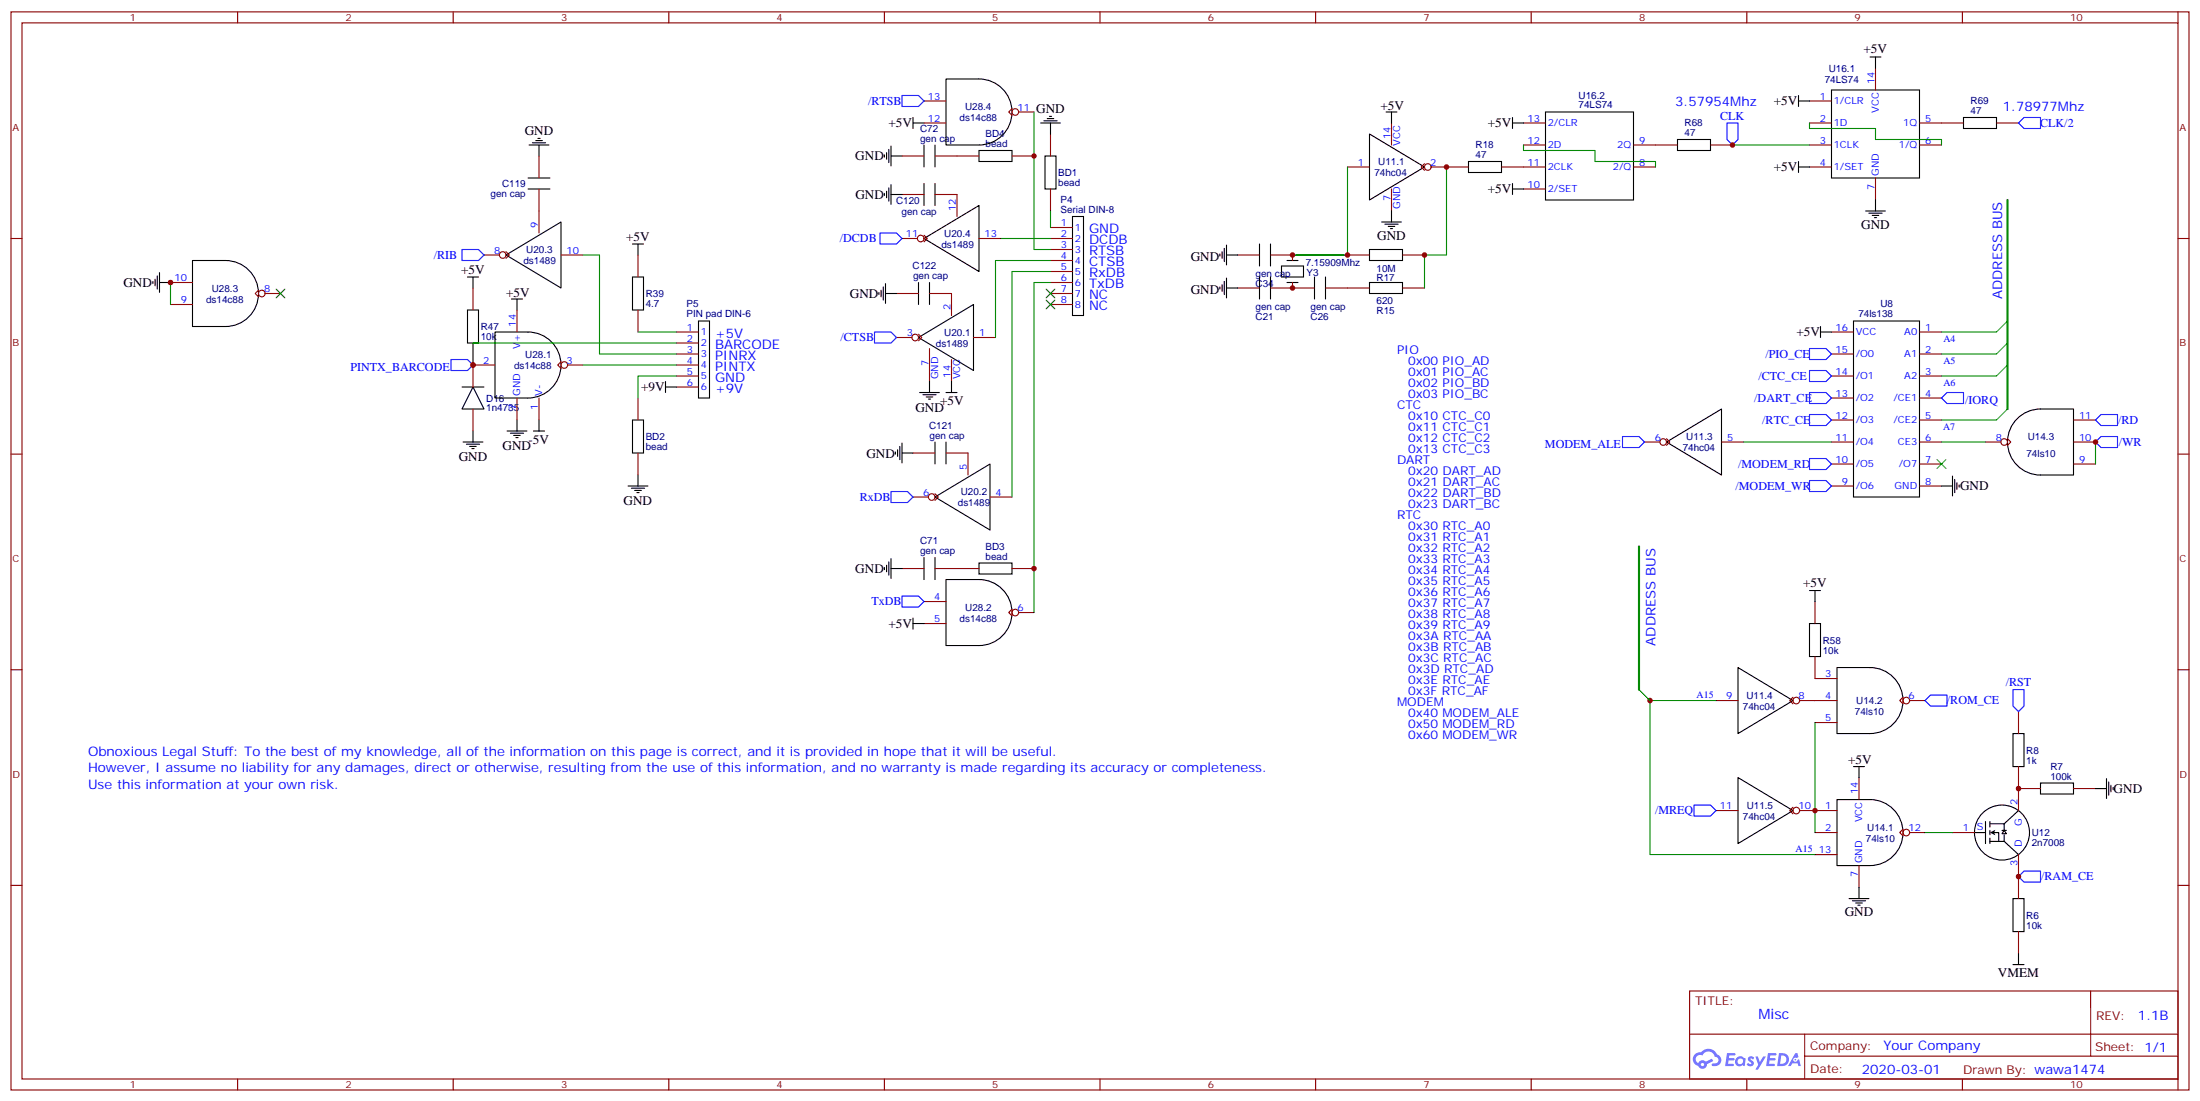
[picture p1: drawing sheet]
<svg xmlns="http://www.w3.org/2000/svg" width="706mm" height="353mm" viewBox="0 0 706 353" stroke-linecap="round" stroke-linejoin="round" font-family="sans-serif">
<path d="M643.8 64.1v67.1M525.6 175.3v45.8" fill="none" stroke="#008700" stroke-width=".71"/>
<g fill="none" stroke="#870000" stroke-width=".35">
<path d="M3.5 3.8h698.5v345.7h-698.5zM7.1 7.3h691.4v338.7h-691.4zM76.2 3.8v3.5M145.3 3.8v3.5M214.5 3.8v3.5M283.6 3.8v3.5M352.8 3.8v3.5M421.9 3.8v3.5M491.1 3.8v3.5M560.2 3.8v3.5M629.4 3.8v3.5M698.5 3.8v3.5"/>
<path d="M3.5 76.5h3.6M698.5 76.5h3.5M3.5 145.6h3.6M698.5 145.6h3.5M3.5 214.8h3.6M698.5 214.8h3.5M3.5 283.9h3.6M698.5 283.9h3.5M541.9 317.8h156.6v28.2h-156.6zM670.5 317.8v20.9M541.9 331.6h156.5M578.8 338.7h119.6"/>
<path d="M578.8 331.6v14.1M76.2 346v3.5M145.3 346v3.5M214.5 346v3.5M283.6 346v3.5M352.8 346v3.5M421.9 346v3.5M491.1 346v3.5M560.2 346v3.5M629.4 346v3.5M698.5 346v3.5"/>
</g>
<g fill="#5487ff">
<path d="M560.9 339a1.22 1.22 0 0 1 1.7 .2l-.4 .6a.47 .47 0 0 0-.4-.4 .47 .47 0 0 0-.5 .2l.2 .2a1.14 1.14 0 0 1 .8 1.8 1.14 1.14 0 0 1-1.9 0l-.3-.2 .5-.6 .8 .4a.29 .29 0 0 0 .3-.2 .29 .29 0 0 0-.3-.3 1.04 1.04 0 0 1-.5-1.7z"/>
<path d="M553.9 337.7l2.6 .2-.1 .5h-1.8l-.1 .9h1.5l.3 .4-.4 .3h-1.6l-.1 1.1 1.7 .1 .2 .3-.2 .3-2.6 .1z"/>
<path d="M567 337.7l2.7 .2-.1 .5h-1.9l-.1 .9h1.5l.4 .4-.4 .3h-1.6l-.2 1.1 1.8 .1 .1 .3-.1 .3-2.7 .1z"/>
<path d="M575.8 337.7h.7l.3 1.3-.6 .3a.69 .69 0 0 0-1 .3 .69 .69 0 0 0 .4 .9 .69 .69 0 0 0 .9-.6l.5-.2 .5 2.2h-.8l-.2-.9h-1.7l-.5 .9h-.9z"/>
<path d="M563 338.8h.8l.6 1.8 1.1-1.8h.8l-2.5 4.2h-.8l.9-1.6z"/>
<path d="M570.5 337.7l-.6 4.2h1.4a2.11 2.11 0 0 0 2.4-2.2 2.11 2.11 0 0 0-2.5-2zM571.3 338.4a1.43 1.43 0 0 1 1.6 1.7 1.43 1.43 0 0 1-2 1z"/>
<path d="M556.9 339.3a1.54 1.54 0 0 0-.1 2.2 1.54 1.54 0 0 0 2.1 .1l.6 .3 .3-2.3-.5-.3a1.49 1.49 0 0 0-2.4 0zM557.1 340.3a.95 .95 0 0 1 1.9 0 .95 .95 0 0 1-1.9 0z"/>
<path d="M543.6 338.1a2.18 2.18 0 0 0 1 3.7 1.44 1.44 0 0 0 1.7 .9 1.44 1.44 0 0 0 1.1-1.5l2-1-.4-.7-1.9 1a1.47 1.47 0 0 0-2.5 .4 1.39 1.39 0 0 1-.6-1.9 1.39 1.39 0 0 1 2-.5 2.12 2.12 0 0 1 2.1-1.3 2.12 2.12 0 0 1 1.9 1.7 1.14 1.14 0 0 1 1.1 1.4 1.14 1.14 0 0 1-1.6 .7 .43 .43 0 0 0-.6 .4 .43 .43 0 0 0 .5 .5 1.98 1.98 0 0 0 2.5-1.3 1.98 1.98 0 0 0-1.3-2.5 3.1 3.1 0 0 0-5.2-.7l-.9 .1zM545.5 341.4a.54 .54 0 0 1 1 0 .54 .54 0 0 1-1 0z"/>
<circle cx="575.8" cy="339.8" r=".26"/>
</g>
<g fill="none" stroke="#000" stroke-width=".35">
<path d="M599.7 18.3h3.5M601.5 18.3v3.5M292.8 39.4h3.5M292.8 37.7v3.5M303.4 25.3h10.6a10.6 10.6 0 0 1 10.6 10.6 10.6 10.6 0 0 1-10.6 10.6h-10.6zM333.7 39.4h6.4M334.8 38.7h4.2M335.8 38h2.2M336.5 37.3h.8M336.9 39.4v3.6M444.5 35.9h3.5M446.3 35.9v3.5"/>
<path d="M485.1 39.4h3.5M485.1 37.7v3.5M495.7 35.9h28.2v28.2h-28.2zM576.8 32.4h3.5M576.8 30.6v3.5M587.4 28.9h28.2v28.2h-28.2zM629.7 37.7h10.6v3.5h-10.6zM169.3 57.1h7.1M169.7 46.5h6.3M170.7 45.8h4.3M171.8 45.1h2.1M172.5 44.4h.7"/>
<path d="M172.9 46.5v3.5M283.6 49.7v.7M284.3 49v2.1M285 47.9v4.2M285.8 46.8v6.4M285.8 59.2v6.3M285.8 50h3.5M296.3 46.5v7.1M296.3 58.8v7.1M299.9 46.5v7.1M299.9 58.8v7.1M314 48.3h10.6v3.5h-10.6z"/>
<path d="M335.1 50h3.6v10.6h-3.6zM439.2 43l17.6 10.6-17.6 10.5zM471 51.8h10.5v3.5h-10.5zM485.1 58.8v3.6M538 44.7h10.6v3.6h-10.6zM576.8 51.8v3.5M576.8 53.6h3.5M169.3 60.6h7.1M202.8 78.2h3.6M204.6 78.2v3.6M283.6 62v.7M284.3 61.3v2.1"/>
<path d="M285 60.3v4.2M285.8 62.4h3.5M296.3 76.5l17.7-10.6v21.2zM344 69.4h3.5v31.8h-3.5zM392.6 79.7v4.2M393.3 78.6v6.3M403.9 78.2v7.1M407.5 78.2v7.1M443.1 71.2h6.3M444.1 71.9h4.3M445.2 72.6h2.1M445.9 73.3h.7"/>
<path d="M446.3 67.7v3.5M485.1 60.6h3.5M598.3 67.7h6.4M599.4 68.4h4.2M600.4 69.1h2.1M601.1 69.8h.7M601.5 64.1v3.6M49 90.2v.7M49.7 89.5v2.2M50.4 88.5v4.2M51.2 90.6h3.5M51.2 87.4v6.4"/>
<path d="M61.7 83.5h10.6a10.6 10.6 0 0 1 10.6 10.6 10.6 10.6 0 0 1-10.6 10.6h-10.6zM149.9 99.4h3.6v10.6h-3.6zM149.9 88.8h3.6M151.7 88.8v3.6M162.3 81.8l17.6-10.6v21.2zM164 95.9h3.6M165.8 95.9v3.5M202.8 88.8h3.6v10.6h-3.6zM281.9 93.8v.7M282.6 93.1v2.1M283.3 92v4.2M284 94.1h3.5"/>
<path d="M284 90.9v6.4M294.6 90.6v7M298.1 90.6v7M391.2 81.4v.7M391.2 92v.7M391.9 80.7v2.1M391.9 91.3v2.1M392.6 90.2v4.3M393.3 92.4h3.6M393.3 89.2v6.3M393.3 81.8h3.6M403.9 88.8v7.1"/>
<path d="M407.5 88.8v7.1M411 85.3h7v3.5h-7zM412.7 83.5h3.6M412.7 90.6h3.6M421.6 88.8v7.1M425.1 88.8v7.1M439.2 80h10.6v3.5h-10.6zM439.2 90.6h10.6v3.5h-10.6zM158.7 106.5h10.6a10.6 10.6 0 0 1 10.6 10.6 10.6 10.6 0 0 1-10.6 10.5h-10.6zM224 102.9h3.5v24.7h-3.5zM294.6 108.2l17.6-10.6v21.2zM583.8 106.5h3.6"/>
<path d="M583.8 104.7v3.5M594.4 102.9h21.2v56.5h-21.2zM148.2 124.1h7M151.7 124.1l3.5 7.1h-7zM151.7 138.2v3.5M162.6 138.2h6.4M163.7 138.9h4.2M164.7 139.6h2.2M165.8 134.7v3.5M171.1 138.2h3.5M172.9 134.7v3.5M202.8 134.7h3.6v10.6h-3.6z"/>
<path d="M213.4 124.1h3.6M213.4 122.3v3.6M294.9 125.9h6.4M296 126.6h4.2M297 127.3h2.2M297.7 128h.7M298.1 122.3v3.6M303.4 125.9h3.5M305.2 122.3v3.6M647.4 133.8a10.5 10.5 0 0 1 7-2.6h10.6v21.1h-10.6a10.6 10.6 0 0 1-9.9-6.8 10.6 10.6 0 0 1 2.9-11.7zM148.5 141.7h6.4M149.6 142.5h4.2"/>
<path d="M150.6 143.2h2.2M151.3 143.9h.7M165.5 140.3h.7M201.4 155.9h6.4M202.5 156.6h4.2M203.6 157.3h2.1M204.3 158h.7M204.6 152.3v3.6M287.2 144.9v.7M287.9 144.2v2.1M288.6 143.2v4.2M289.3 145.3h3.5"/>
<path d="M289.3 142.1v6.3M299.9 159.4l17.6-10.6v21.2zM299.9 141.7v7.1M303.4 141.7v7.1M534.5 141.7l17.6-10.5v21.1zM622.7 155.9h3.5M626.2 152.7v6.3M626.9 153.7v4.3M627.6 154.8v2.1M628.3 155.5v.7M285.8 179.1v6.4M296.3 178.8v7"/>
<path d="M299.9 178.8v7M283.6 182v.7M284.3 181.3v2.1M285 180.2v4.2M285.8 182.3h3.5M292.8 200h3.5M292.8 198.2v3.5M303.4 185.8h10.6a10.6 10.6 0 0 1 10.6 10.6 10.6 10.6 0 0 1-10.6 10.6h-10.6zM314 180.6h10.6v3.5h-10.6zM580.3 200h3.5v10.5h-3.5zM580.3 189.4h3.5M582.1 189.4v3.5"/>
<path d="M557.4 214.1l17.6 10.5-17.6 10.6zM589.1 214.1h10.6a10.6 10.6 0 0 1 10.6 10.5 10.6 10.6 0 0 1-10.6 10.6h-10.6zM645.6 235.2h3.5v10.6h-3.5zM557.4 249.3l17.6 10.6-17.6 10.6zM589.1 256.4h10.6a10.6 10.6 0 0 1 10.6 10.6 10.6 10.6 0 0 1-10.6 10.6h-10.6zM594.4 245.8h3.6M596.2 245.8v3.5M647.3 259.9l-4.5 4.3M654.4 251.1h10.6v3.5h-10.6zM672 252.9h3.6M675.6 249.7v6.3M676.3 250.8v4.2"/>
<path d="M677 251.8v2.1M677.7 252.5v.7M633.2 267h3.6M636.8 263.5v7M638.2 264.2h4.6v2.1M638.2 263.5v1.7M638.2 266.3v1.4M638.2 268.7v1.8M639.2 267h1.8v2.8M642.1 266.3h1.4M642.8 266.3l.7 1h-1.4zM642.8 267.7v2.1h-4.6"/>
<path d="M642.8 269.8l4.5 4.2M593 288.1h6.4M594.1 288.9h4.2M595.1 289.6h2.2M595.8 290.3h.7M596.2 284.6v3.5M645.6 288.1h3.5v10.6h-3.5zM645.6 309.3h3.5M647.3 305.8v3.5"/>
<circle cx="642.1" cy="267" r="8.8"/>
</g>
<g fill="none" stroke="#870000" stroke-width=".35">
<path d="M296.3 39.4h7.1M296.3 32.4h7.1M324.6 34.9l-1.1 1 1.1 1.1M326.7 35.9h4.9M446.3 39.4v7.1M488.6 39.4h7.1M580.3 39.4h7.1M580.3 32.4h7.1M601.5 21.8v7.1M615.6 39.4h14.1M640.3 39.4h7M172.9 50v7.1"/>
<path d="M289.3 50h7M299.9 50h14.1M324.6 50h7M336.9 43v7M432.2 53.6h7M456.8 52.5l-1 1.1 1 1M459 53.6h12M481.5 53.6h14.2M488.6 46.5h7.1M523.9 53.6h7M523.9 46.5h14.1M548.6 46.5h7"/>
<path d="M580.3 53.6h7.1M580.3 46.5h7.1M601.5 57.1v7M615.6 46.5h7.1M172.9 60.6v14.1M289.3 76.5h4.9M289.3 62.4h7M296.3 75.4l1.1 1.1-1.1 1M299.9 62.4h7v7M314 76.5h7M336.9 73h7.1M336.9 76.5h7.1"/>
<path d="M336.9 60.6v7.1M446.3 60.6v7.1M488.6 60.6h7.1M54.7 90.6h7M54.7 97.6h7M82.9 93.1l-1.1 1 1.1 1.1M85 94.1h5M151.7 92.4v7M155.2 81.8h5M162.3 80.7l1 1.1-1 1M165.8 99.4v7.1M179.9 81.8h7.1"/>
<path d="M204.6 81.8v7M204.6 99.4v7.1M287.5 94.1h7.1M298.1 94.1h7.1v7.1M336.9 80h7.1M336.9 83.5h7.1M336.9 87.1h7.1M336.9 90.6h7.1M336.9 94.1h7.1M336.9 97.6h7.1M396.9 81.8h7M396.9 92.4h7"/>
<path d="M407.5 81.8h7v1.7M407.5 92.4h14.1M414.5 90.6v1.8M425.1 92.4h14.1M432.2 81.8h7M449.8 81.8h7M449.8 92.4h7M151.7 117.1h7M151.7 110v14.1M179.9 116l-1 1.1 1 1M182 117.1h5M217 106.5h7"/>
<path d="M217 110h7M217 113.5h7M217 117.1h7M287.5 108.2h5M294.6 107.2l1 1-1 1.1M298.1 111.8v10.5M305.2 115.3v7M312.2 108.2h7.1M587.4 106.5h7M587.4 113.5h7M615.6 106.5h7.1M615.6 113.5h7.1"/>
<path d="M151.7 131.2v7M165.8 127.6v7.1M172.9 127.6v7.1M204.6 127.6v7.1M217 120.6h7M217 124.1h7M587.4 120.6h7M587.4 127.6h7M587.4 134.7h7M615.6 120.6h7.1M615.6 127.6h7.1M615.6 134.7h7.1"/>
<path d="M665 134.7h7M204.6 145.3v7M292.8 145.3h7.1M292.8 159.4h4.9M299.9 158.3l1 1.1-1 1M303.4 145.3h7v7M317.5 159.4h7.1M527.4 141.7h4.9M534.5 140.7l1 1-1 1.1M552.1 141.7h7.1M587.4 141.7h7M587.4 148.8h7"/>
<path d="M587.4 155.9h7M615.6 141.7h7.1M615.6 148.8h7.1M615.6 155.9h7.1M636.8 141.7h4.9M643.8 140.7l1.1 1-1.1 1.1M665 141.7h7M665 148.8h7M289.3 182.3h7M296.3 192.9h7.1M296.3 200h7.1M299.9 182.3h14.1"/>
<path d="M324.6 195.4l-1.1 1 1.1 1.1M324.6 182.3h7M326.7 196.4h4.9M582.1 192.9v7.1M582.1 210.5v7.1h7M550.3 224.6h7.1M575 223.6l-1 1 1 1.1M577.1 224.6h12M582.1 231.7h7M610.3 223.6l-1.1 1 1.1 1.1M612.4 224.6h5M647.3 228.2v7"/>
<path d="M550.3 259.9h7.1M575 258.9l-1 1 1 1.1M577.1 259.9h12M596.2 249.3v7.1M647.3 245.8v14.1M647.3 252.9h7.1M665 252.9h7M582.1 267h7M582.1 274h7M596.2 277.6v7M610.3 265.9l-1.1 1.1 1.1 1M612.4 267h5"/>
<path d="M626.2 267h7M647.3 274v14.1M647.3 298.7v7.1"/>
<circle cx="325.6" cy="35.9" r="1.06"/>
<circle cx="457.9" cy="53.6" r="1.06"/>
<circle cx="295.3" cy="76.5" r="1.06"/>
<circle cx="84" cy="94.1" r="1.06"/>
<circle cx="161.2" cy="81.8" r="1.06"/>
<circle cx="181" cy="117.1" r="1.06"/>
<circle cx="293.5" cy="108.2" r="1.06"/>
<circle cx="298.8" cy="159.4" r="1.06"/>
<circle cx="533.4" cy="141.7" r="1.06"/>
<circle cx="642.8" cy="141.7" r="1.06"/>
<circle cx="325.6" cy="196.4" r="1.06"/>
<circle cx="576.1" cy="224.6" r="1.06"/>
<circle cx="611.4" cy="224.6" r="1.06"/>
<circle cx="576.1" cy="259.9" r="1.06"/>
<circle cx="611.4" cy="267" r="1.06"/>
</g>
<path d="M638.2 267l1.7-.9-.4 .9 .4 .9z" fill="#000"/>
<g fill="none" stroke="#00f" stroke-width=".35">
<path d="M289.3 30.6h5.3l1.7 1.8-1.7 1.7h-5.3zM553.9 39.4h3.5v5.3l-1.8 1.8-1.7-1.8zM647.3 39.4l1.8-1.7h5.3v3.5h-5.3zM282.2 74.7h5.3l1.8 1.8-1.8 1.7h-5.3zM148.2 80h5.3l1.7 1.8-1.7 1.7h-5.3zM144.6 115.3h5.3l1.8 1.8-1.8 1.7h-5.3zM280.5 106.5h5.3l1.7 1.7-1.7 1.8h-5.3zM580.3 111.8h5.3l1.8 1.7-1.8 1.8h-5.3zM580.3 118.8h5.3l1.8 1.8-1.8 1.7h-5.3zM520.3 140h5.3l1.8 1.7-1.8 1.8h-5.3zM580.3 125.9h5.3l1.8 1.7-1.8 1.8h-5.3zM580.3 132.9h5.3l1.8 1.8-1.8 1.8h-5.3z"/>
<path d="M622.7 127.6l1.7-1.7h5.3v3.5h-5.3zM673.8 140h5.3v3.5h-5.3l-1.8-1.8zM673.8 132.9h5.3v3.6h-5.3l-1.8-1.8zM285.8 157.6h5.2l1.8 1.8-1.8 1.7h-5.2zM580.3 154.1h5.3l1.8 1.8-1.8 1.7h-5.3zM580.3 147h5.3l1.8 1.8-1.8 1.8h-5.3zM289.3 191.1h5.3l1.7 1.8-1.7 1.8h-5.3zM617.4 224.6l1.7-1.7h5.3v3.5h-5.3zM645.6 221.1h3.5v5.3l-1.8 1.8-1.7-1.8zM543.3 258.2h5.3l1.7 1.7-1.7 1.8h-5.3zM647.3 281.1l1.8-1.8h5.3v3.6h-5.3z"/>
</g>
<g fill="none" stroke="#008700" stroke-width=".35">
<path d="M331.6 35.9v44.1h5.3M580.3 39.4v1.8h21.2v3.5h21.2v1.8M432.2 53.6v28.2h-17.7M463.9 53.6v28.2h-7.1v10.6M488.6 46.5v1.8h22.9v3.5h19.4v1.8M555.6 46.5h24.7M321 76.5h15.9M336.9 67.7v5.3M54.7 90.6v7M187 81.8h5.3v31.7h24.7M336.9 83.5h-17.6v24.7M336.9 87.1h-12.3v72.3"/>
<path d="M336.9 90.6h-5.3v105.8M187 117.1h30M204.6 106.5h12.4M217 110h-65.3v7.1M622.7 106.5h17.6M622.7 113.5h17.6M217 120.6h-12.4v7M622.7 134.7h17.6M622.7 120.6h17.6M559.2 141.7h28.2M622.7 141.7h14.1M672 141.7v7.1"/>
<path d="M550.3 224.6h-21.1v49.4h52.9M582.1 231.7v35.3M617.4 267h8.8"/>
</g>
<g fill="#c00">
<circle cx="529.2" cy="224.6" r=".88"/>
<circle cx="582.1" cy="259.9" r=".88"/>
<circle cx="463.9" cy="53.6" r=".88"/>
<circle cx="555.6" cy="46.5" r=".88"/>
<circle cx="647.3" cy="281.1" r=".88"/>
<circle cx="414.5" cy="92.4" r=".88"/>
<circle cx="414.5" cy="81.8" r=".88"/>
<circle cx="432.2" cy="81.8" r=".88"/>
<circle cx="647.3" cy="252.9" r=".88"/>
<circle cx="456.8" cy="81.8" r=".88"/>
<circle cx="672" cy="141.7" r=".88"/>
<circle cx="54.7" cy="90.6" r=".88"/>
<circle cx="331.6" cy="50" r=".88"/>
<circle cx="331.6" cy="182.3" r=".88"/>
<circle cx="151.7" cy="117.1" r=".88"/>
</g>
<path d="M643.8 102.9l-3.5 3.6M643.8 110l-3.5 3.5M643.8 117.1l-3.5 3.5M643.8 131.2l-3.5 3.5M525.6 221.1l3.6 3.5" fill="none" stroke="#008700" stroke-width=".35"/>
<g fill="#c00" stroke="#008700" stroke-width=".35">
<path d="M335.5 96.2l2.8 2.9zM335.5 99.1l2.8-2.9z"/>
<path d="M335.5 92.7l2.8 2.8zM335.5 95.5l2.8-2.8z"/>
<path d="M621.2 150.2l2.9-2.8zM621.2 147.4l2.9 2.8z"/>
<path d="M88.5 92.7l2.9 2.8zM88.5 95.5l2.9-2.8z"/>
</g>
<text font-size="4.6" fill="#00f" x="564" y="326.8">Misc</text>
<g font-size="4.2">
<text x="597.6" y="17.1">+5V</text>
<text x="442.7" y="35.2">+5V</text>
<text x="568.8" y="33.8">+5V</text>
<text x="284.9" y="40.9">+5V</text>
<text x="332.3" y="36.1">GND</text>
<text x="477.1" y="40.8">+5V</text>
<text x="168.3" y="43.2">GND</text>
<text x="274.3" y="51.4">GND</text>
<text x="568.8" y="54.9">+5V</text>
<text x="274.3" y="63.8">GND</text>
<text x="477.1" y="62">+5V</text>
<text x="200.8" y="77.2">+5V</text>
<text x="441.7" y="76.8">GND</text>
<text x="596.9" y="73.3">GND</text>
<text x="381.9" y="83.6">GND</text>
<text x="147.9" y="87.8">+5V</text>
<text x="39.6" y="92">GND</text>
<text x="162.3" y="95.2">+5V</text>
<text x="272.6" y="95.6">GND</text>
<text x="381.9" y="94.1">GND</text>
<text x="576.1" y="107.9">+5V</text>
<text x="205.6" y="125.5">+9V</text>
<text x="301.5" y="129.8">+5V</text>
<text x="293.6" y="132">GND</text>
<text x="169.5" y="142.3">-5V</text>
<text x="147.1" y="147.7">GND</text>
<text x="161.2" y="144.4">GND</text>
<text x="277.8" y="146.7">GND</text>
<text x="628.6" y="157.3">GND</text>
<text x="200" y="162">GND</text>
<text x="274.3" y="183.7">GND</text>
<text x="578.2" y="188.3">+5V</text>
<text x="284.9" y="201.4">+5V</text>
<text x="592.7" y="245.1">+5V</text>
<text x="677.9" y="254.3">GND</text>
<text x="591.6" y="293.8">GND</text>
<text x="640.8" y="313.3">VMEM</text>
</g>
<g font-size="4.2" fill="#00f">
<text x="537.2" y="34">3.57954Mhz</text>
<text x="642.3" y="35.7">1.78977Mhz</text>
<text x="349.2" y="74.7">GND</text>
<text x="349.2" y="78.2">DCDB</text>
<text x="349.2" y="81.8">RTSB</text>
<text x="349.2" y="85.3">CTSB</text>
<text x="349.2" y="88.8">RxDB</text>
<text x="349.2" y="92.4">TxDB</text>
<text x="349.2" y="95.9">NC</text>
<text x="642.1" y="95.9" transform="rotate(-90 642.1 95.9)">ADDRESS BUS</text>
<text x="349.2" y="99.4">NC</text>
<text x="229.3" y="111.8">BARCODE</text>
<text x="229.3" y="108.2">+5V</text>
<text x="229.3" y="118.8">PINTX</text>
<text x="229.3" y="115.3">PINRX</text>
<text x="229.3" y="125.9">+9V</text>
<text x="229.3" y="122.3">GND</text>
<text x="530.9" y="207" transform="rotate(-90 530.9 207)">ADDRESS BUS</text>
<text x="28.2" y="242.3">Obnoxious Legal Stuff: To the best of my knowledge, all of the information on this page is correct, and it is provided in hope that it will be useful.</text>
<text x="28.2" y="247.6">However, I assume no liability for any damages, direct or otherwise, resulting from the use of this information, and no warranty is made regarding its accuracy or completeness.</text>
<text x="28.2" y="252.9">Use this information at your own risk.</text>
<text x="685.7" y="327">1.1B</text>
<text x="604" y="336.6">Your Company</text>
<text x="597.1" y="344.4">2020-03-01</text>
</g>
<g font-size="3.9" fill="#00f">
<text x="278.4" y="33.6">/RTSB</text>
<text x="551.6" y="38.5">CLK</text>
<text x="654.3" y="40.7">CLK/2</text>
<text x="269.3" y="77.7">/DCDB</text>
<text x="139.1" y="83">/RIB</text>
<text x="269.6" y="109.5">/CTSB</text>
<text x="448" y="113.5">PIO</text>
<text x="112.4" y="118.8">PINTX_BARCODE</text>
<text x="451.6" y="117.1">0x00 PIO_AD</text>
<text x="566.2" y="114.8">/PIO_CE</text>
<text x="451.6" y="120.6">0x01 PIO_AC</text>
<text x="451.6" y="124.1">0x02 PIO_BD</text>
<text x="563.9" y="121.9">/CTC_CE</text>
<text x="448" y="131.2">CTC</text>
<text x="451.6" y="127.6">0x03 PIO_BC</text>
<text x="562.6" y="128.9">/DART_CE</text>
<text x="630.2" y="129.4">/IORQ</text>
<text x="451.6" y="134.7">0x10 CTC_C0</text>
<text x="565.2" y="136">/RTC_CE</text>
<text x="679.3" y="135.9">/RD</text>
<text x="451.6" y="138.2">0x11 CTC_C1</text>
<text x="451.6" y="141.7">0x12 CTC_C2</text>
<text x="495.5" y="143.5">MODEM_ALE</text>
<text x="679.5" y="143">/WR</text>
<text x="448" y="148.8">DART</text>
<text x="451.6" y="145.3">0x13 CTC_C3</text>
<text x="451.6" y="152.3">0x20 DART_AD</text>
<text x="451.6" y="155.9">0x21 DART_AC</text>
<text x="557.4" y="150.1">/MODEM_RD</text>
<text x="275.7" y="160.6">RxDB</text>
<text x="451.6" y="159.4">0x22 DART_BD</text>
<text x="556.6" y="157.2">/MODEM_WR</text>
<text x="448" y="166.4">RTC</text>
<text x="451.6" y="162.9">0x23 DART_BC</text>
<text x="451.6" y="170">0x30 RTC_A0</text>
<text x="451.6" y="173.5">0x31 RTC_A1</text>
<text x="451.6" y="177">0x32 RTC_A2</text>
<text x="451.6" y="180.6">0x33 RTC_A3</text>
<text x="451.6" y="184.1">0x34 RTC_A4</text>
<text x="451.6" y="187.6">0x35 RTC_A5</text>
<text x="451.6" y="191.1">0x36 RTC_A6</text>
<text x="279.4" y="194.1">TxDB</text>
<text x="451.6" y="194.7">0x37 RTC_A7</text>
<text x="451.6" y="198.2">0x38 RTC_A8</text>
<text x="451.6" y="201.7">0x39 RTC_A9</text>
<text x="451.6" y="205.2">0x3A RTC_AA</text>
<text x="451.6" y="208.8">0x3B RTC_AB</text>
<text x="451.6" y="212.3">0x3C RTC_AC</text>
<text x="451.6" y="215.8">0x3D RTC_AD</text>
<text x="451.6" y="219.4">0x3E RTC_AE</text>
<text x="643.3" y="220.1">/RST</text>
<text x="448" y="226.4">MODEM</text>
<text x="451.6" y="222.9">0x3F RTC_AF</text>
<text x="624.4" y="225.9">/ROM_CE</text>
<text x="451.6" y="229.9">0x40 MODEM_ALE</text>
<text x="451.6" y="233.5">0x50 MODEM_RD</text>
<text x="451.6" y="237">0x60 MODEM_WR</text>
<text x="530.8" y="261.2">/MREQ</text>
<text x="654.6" y="282.3">/RAM_CE</text>
</g>
<g font-size="3.9" fill="#800">
<text x="543.6" y="322.4">TITLE:</text>
<text x="672.3" y="327">REV:</text>
<text x="580.5" y="336.6">Company:</text>
<text x="671.9" y="337.2">Sheet: 1/1</text>
<text x="580.5" y="344.2">Date:</text>
<text x="629.6" y="344.3">Drawn By: wawa1474</text>
</g>
<g font-size="3.2" fill="#800">
<text x="41.6" y="6.8">1</text>
<text x="110.8" y="6.8">2</text>
<text x="179.9" y="6.8">3</text>
<text x="249.1" y="6.8">4</text>
<text x="318.2" y="6.8">5</text>
<text x="387.3" y="6.8">6</text>
<text x="456.5" y="6.8">7</text>
<text x="525.6" y="6.8">8</text>
<text x="594.8" y="6.8">9</text>
<text x="663.9" y="6.8">10</text>
<text x="4.1" y="41.9">A</text>
<text x="699" y="41.9">A</text>
<text x="4.1" y="111.1">B</text>
<text x="699" y="111.1">B</text>
<text x="4.1" y="180.2">C</text>
<text x="699" y="180.2">C</text>
<text x="4.1" y="249.3">D</text>
<text x="699" y="249.3">D</text>
<text x="41.6" y="349">1</text>
<text x="110.8" y="349">2</text>
<text x="179.9" y="349">3</text>
<text x="249.1" y="349">4</text>
<text x="318.2" y="349">5</text>
<text x="387.3" y="349">6</text>
<text x="456.5" y="349">7</text>
<text x="525.6" y="349">8</text>
<text x="594.8" y="349">9</text>
<text x="663.9" y="349">10</text>
</g>
<g font-size="3.2" fill="#000080">
<text x="586.5" y="22.9">U16.1</text>
<text x="585.2" y="26.5">74LS74</text>
<text x="309.5" y="35.3">U28.4</text>
<text x="506.3" y="34.7">74LS74</text>
<text x="506.3" y="31.8">U16.2</text>
<text x="632" y="33.4">R69</text>
<text x="307.8" y="38.8">ds14c88</text>
<text x="540.3" y="40.5">R68</text>
<text x="632" y="36.6">47</text>
<text x="295.1" y="45.4">gen cap</text>
<text x="295.1" y="42.2">C72</text>
<text x="316.1" y="47.2">bead</text>
<text x="316.1" y="44">BD4</text>
<text x="473.2" y="47.6">R18</text>
<text x="540.3" y="43.7">47</text>
<text x="442" y="52.9">U11.1</text>
<text x="473.2" y="50.7">47</text>
<text x="161" y="60">C119</text>
<text x="339.4" y="59.7">bead</text>
<text x="339.4" y="56.4">BD1</text>
<text x="440.8" y="56.4">74hc04</text>
<text x="157.3" y="63.2">gen cap</text>
<text x="287.4" y="65.3">C120</text>
<text x="340.1" y="65">P4</text>
<text x="289.1" y="68.8">gen cap</text>
<text x="340.1" y="68.3">Serial DIN-8</text>
<text x="302.8" y="75.9">U20.4</text>
<text x="168.8" y="81.2">U20.3</text>
<text x="301.9" y="79.4">ds1489</text>
<text x="167.9" y="84.7">ds1489</text>
<text x="292.7" y="86.4">C122</text>
<text x="292.8" y="89.5">gen cap</text>
<text x="402.7" y="88.8">gen cap</text>
<text x="418.7" y="85.2">7.15909Mhz</text>
<text x="419" y="88.4">Y3</text>
<text x="441.5" y="87.1">10M</text>
<text x="67.9" y="93.5">U28.3</text>
<text x="207.1" y="95.3">R39</text>
<text x="402.7" y="91.9">C34</text>
<text x="441.5" y="90.2">R17</text>
<text x="66.1" y="97">ds14c88</text>
<text x="207.1" y="98.4">4.7</text>
<text x="220.2" y="101.8">PIN pad DIN-6</text>
<text x="220.2" y="98.6">P5</text>
<text x="402.7" y="99.4">gen cap</text>
<text x="420.3" y="99.4">gen cap</text>
<text x="441.5" y="97.6">620</text>
<text x="441.5" y="100.8">R15</text>
<text x="596" y="101.8">74ls138</text>
<text x="603.1" y="98.6">U8</text>
<text x="154.2" y="105.9">R47</text>
<text x="302.8" y="107.6">U20.1</text>
<text x="402.7" y="102.5">C21</text>
<text x="420.3" y="102.6">C26</text>
<text x="154.2" y="109">10k</text>
<text x="300.1" y="111.2">ds1489</text>
<text x="164.9" y="118.2">ds14c88</text>
<text x="168.5" y="114.7">U28.1</text>
<text x="155.9" y="132">1n4735</text>
<text x="155.9" y="128.8">D16</text>
<text x="298" y="137.6">C121</text>
<text x="207.1" y="141">BD2</text>
<text x="298.1" y="140.7">gen cap</text>
<text x="540.8" y="141">U11.3</text>
<text x="650.3" y="141.1">U14.3</text>
<text x="207.1" y="144.2">bead</text>
<text x="539.6" y="144.6">74hc04</text>
<text x="649.9" y="146.4">74ls10</text>
<text x="308.1" y="158.8">U20.2</text>
<text x="307.2" y="162.3">ds1489</text>
<text x="295.1" y="177.7">gen cap</text>
<text x="295.1" y="174.5">C71</text>
<text x="316.1" y="179.5">bead</text>
<text x="316.1" y="176.3">BD3</text>
<text x="309.6" y="195.8">U28.2</text>
<text x="307.8" y="199.3">ds14c88</text>
<text x="584.6" y="209.6">10k</text>
<text x="584.6" y="206.4">R58</text>
<text x="559" y="227.5">74hc04</text>
<text x="560.1" y="224">U11.4</text>
<text x="595.3" y="225.8">U14.2</text>
<text x="594.9" y="229.3">74ls10</text>
<text x="649.8" y="244.9">1k</text>
<text x="649.8" y="241.7">R8</text>
<text x="657.6" y="250">100k</text>
<text x="657.6" y="246.9">R7</text>
<text x="559" y="262.8">74hc04</text>
<text x="560.2" y="259.3">U11.5</text>
<text x="598.4" y="269.9">74ls10</text>
<text x="598.9" y="266.4">U14.1</text>
<text x="651.6" y="268.1">U12</text>
<text x="651.6" y="271.3">2n7008</text>
<text x="649.8" y="297.8">10k</text>
<text x="649.8" y="294.6">R6</text>
</g>
<g font-size="3.2" fill="#00f">
<text x="601.1" y="27.1" transform="rotate(-90 601.1 27.1)">14</text>
<text x="297.6" y="32">13</text>
<text x="326.3" y="35.6">11</text>
<text x="583.6" y="32">1</text>
<text x="588.1" y="33.4">1/CLR</text>
<text x="297.6" y="39.1">12</text>
<text x="489.9" y="39.1">13</text>
<text x="496.4" y="40.5">2/CLR</text>
<text x="583.6" y="39.1">2</text>
<text x="588.1" y="40.5">1D</text>
<text x="602.5" y="36.2" transform="rotate(-90 602.5 36.2)">VCC</text>
<text x="610.4" y="40.5">1Q</text>
<text x="617.4" y="39.1">5</text>
<text x="445.9" y="44.7" transform="rotate(-90 445.9 44.7)">14</text>
<text x="449.1" y="46.7" transform="rotate(-90 449.1 46.7)">VCC</text>
<text x="489.9" y="46.1">12</text>
<text x="496.4" y="47.6">2D</text>
<text x="518.7" y="47.6">2Q</text>
<text x="525.6" y="46.1">9</text>
<text x="583.6" y="46.1">3</text>
<text x="588.1" y="47.6">1CLK</text>
<text x="608.9" y="47.6">1/Q</text>
<text x="617.4" y="46.1">6</text>
<text x="435.4" y="53.2">1</text>
<text x="458.6" y="53.2">2</text>
<text x="489.9" y="53.2">11</text>
<text x="525.6" y="53.2">8</text>
<text x="583.6" y="53.2">4</text>
<text x="496.4" y="54.6">2CLK</text>
<text x="517.2" y="54.6">2/Q</text>
<text x="588.1" y="54.6">1/SET</text>
<text x="602.5" y="56.4" transform="rotate(-90 602.5 56.4)">GND</text>
<text x="445.9" y="64.4" transform="rotate(-90 445.9 64.4)">7</text>
<text x="489.9" y="60.3">10</text>
<text x="496.4" y="61.7">2/SET</text>
<text x="601.1" y="60.9" transform="rotate(-90 601.1 60.9)">7</text>
<text x="306.6" y="67.7" transform="rotate(-90 306.6 67.7)">12</text>
<text x="449.1" y="67" transform="rotate(-90 449.1 67)">GND</text>
<text x="172.5" y="73" transform="rotate(-90 172.5 73)">9</text>
<text x="290.5" y="76.1">11</text>
<text x="315.7" y="76.1">13</text>
<text x="340.2" y="72.6">1</text>
<text x="340.2" y="76.1">2</text>
<text x="344.7" y="74">1</text>
<text x="344.7" y="77.5">2</text>
<text x="158.5" y="81.4">8</text>
<text x="181.7" y="81.4">10</text>
<text x="340.2" y="79.7">3</text>
<text x="340.2" y="83.2">4</text>
<text x="344.7" y="81.1">3</text>
<text x="340.2" y="86.7">5</text>
<text x="344.7" y="84.6">4</text>
<text x="344.7" y="88.1">5</text>
<text x="55.9" y="90.2">10</text>
<text x="84.7" y="93.8">8</text>
<text x="340.2" y="90.2">6</text>
<text x="340.2" y="93.8">7</text>
<text x="344.7" y="91.7">6</text>
<text x="344.7" y="95.2">7</text>
<text x="58" y="97.3">9</text>
<text x="304.8" y="99.4" transform="rotate(-90 304.8 99.4)">2</text>
<text x="340.2" y="97.3">8</text>
<text x="344.7" y="98.7">8</text>
<text x="165.5" y="104.7" transform="rotate(-90 165.5 104.7)">14</text>
<text x="220.2" y="106.1">1</text>
<text x="224.7" y="107.5">1</text>
<text x="290.8" y="107.9">3</text>
<text x="314" y="107.9">1</text>
<text x="588.6" y="106.1">16</text>
<text x="595.1" y="107.5">VCC</text>
<text x="610.7" y="107.5">A0</text>
<text x="617.4" y="106.1">1</text>
<text x="166.9" y="111.9" transform="rotate(-90 166.9 111.9)">V+</text>
<text x="220.2" y="109.6">2</text>
<text x="220.2" y="113.2">3</text>
<text x="224.7" y="111.1">2</text>
<text x="588.6" y="113.2">15</text>
<text x="617.4" y="113.2">2</text>
<text x="623.3" y="109.6">A4</text>
<text x="155" y="116.7">2</text>
<text x="181.7" y="116.7">3</text>
<text x="220.2" y="116.7">4</text>
<text x="224.7" y="114.6">3</text>
<text x="224.7" y="118.1">4</text>
<text x="297.7" y="117.3" transform="rotate(-90 297.7 117.3)">7</text>
<text x="595.1" y="114.6">/O0</text>
<text x="610.7" y="114.6">A1</text>
<text x="623.3" y="116.7">A5</text>
<text x="220.2" y="120.2">5</text>
<text x="220.2" y="123.8">6</text>
<text x="224.7" y="121.6">5</text>
<text x="224.7" y="125.2">6</text>
<text x="300.9" y="121.6" transform="rotate(-90 300.9 121.6)">GND</text>
<text x="304.8" y="121.1" transform="rotate(-90 304.8 121.1)">14</text>
<text x="308" y="121.6" transform="rotate(-90 308 121.6)">VCC</text>
<text x="588.6" y="120.2">14</text>
<text x="595.1" y="121.6">/O1</text>
<text x="610.7" y="121.6">A2</text>
<text x="617.4" y="120.2">3</text>
<text x="623.3" y="123.8">A6</text>
<text x="165.5" y="131.4" transform="rotate(-90 165.5 131.4)">7</text>
<text x="166.9" y="126.9" transform="rotate(-90 166.9 126.9)">GND</text>
<text x="172.5" y="131.4" transform="rotate(-90 172.5 131.4)">1</text>
<text x="173.9" y="126.9" transform="rotate(-90 173.9 126.9)">V-</text>
<text x="588.6" y="127.3">13</text>
<text x="595.1" y="128.7">/O2</text>
<text x="607.2" y="128.7">/CE1</text>
<text x="617.4" y="127.3">4</text>
<text x="588.6" y="134.3">12</text>
<text x="595.1" y="135.7">/O3</text>
<text x="607.2" y="135.7">/CE2</text>
<text x="617.4" y="134.3">5</text>
<text x="623.2" y="137.9">A7</text>
<text x="666.7" y="134.3">11</text>
<text x="530.7" y="141.4">6</text>
<text x="553.9" y="141.4">5</text>
<text x="588.6" y="141.4">11</text>
<text x="595.1" y="142.8">/O4</text>
<text x="608.7" y="142.8">CE3</text>
<text x="617.4" y="141.4">6</text>
<text x="640" y="141.4">8</text>
<text x="666.7" y="141.4">10</text>
<text x="588.6" y="148.4">10</text>
<text x="595.1" y="149.9">/O5</text>
<text x="608.9" y="149.9">/O7</text>
<text x="617.4" y="148.4">7</text>
<text x="666.7" y="148.4">9</text>
<text x="310.1" y="150.6" transform="rotate(-90 310.1 150.6)">5</text>
<text x="590.7" y="155.5">9</text>
<text x="617.4" y="155.5">8</text>
<text x="296.1" y="159">6</text>
<text x="319.3" y="159">4</text>
<text x="595.1" y="156.9">/O6</text>
<text x="607.6" y="156.9">GND</text>
<text x="299.6" y="192.5">4</text>
<text x="326.3" y="196.1">6</text>
<text x="299.6" y="199.6">5</text>
<text x="585.4" y="217.2">3</text>
<text x="544.1" y="223.8">A15</text>
<text x="553.6" y="224.3">9</text>
<text x="576.8" y="224.3">8</text>
<text x="585.4" y="224.3">4</text>
<text x="612.1" y="224.3">6</text>
<text x="585.4" y="231.4">5</text>
<text x="595.8" y="254.6" transform="rotate(-90 595.8 254.6)">14</text>
<text x="551.6" y="259.6">11</text>
<text x="576.8" y="259.6">10</text>
<text x="585.4" y="259.6">1</text>
<text x="597.3" y="263.7" transform="rotate(-90 597.3 263.7)">VCC</text>
<text x="647" y="258.2" transform="rotate(-90 647 258.2)">2</text>
<text x="585.4" y="266.6">2</text>
<text x="612.1" y="266.6">12</text>
<text x="629.5" y="266.6">1</text>
<text x="633.9" y="266.3">S</text>
<text x="648.4" y="264.9" transform="rotate(-90 648.4 264.9)">G</text>
<text x="575.9" y="273.2">A15</text>
<text x="583.3" y="273.7">13</text>
<text x="648.4" y="271.6" transform="rotate(-90 648.4 271.6)">D</text>
<text x="595.8" y="281.3" transform="rotate(-90 595.8 281.3)">7</text>
<text x="597.3" y="276.9" transform="rotate(-90 597.3 276.9)">GND</text>
<text x="647" y="277.8" transform="rotate(-90 647 277.8)">3</text>
</g>
</svg>
